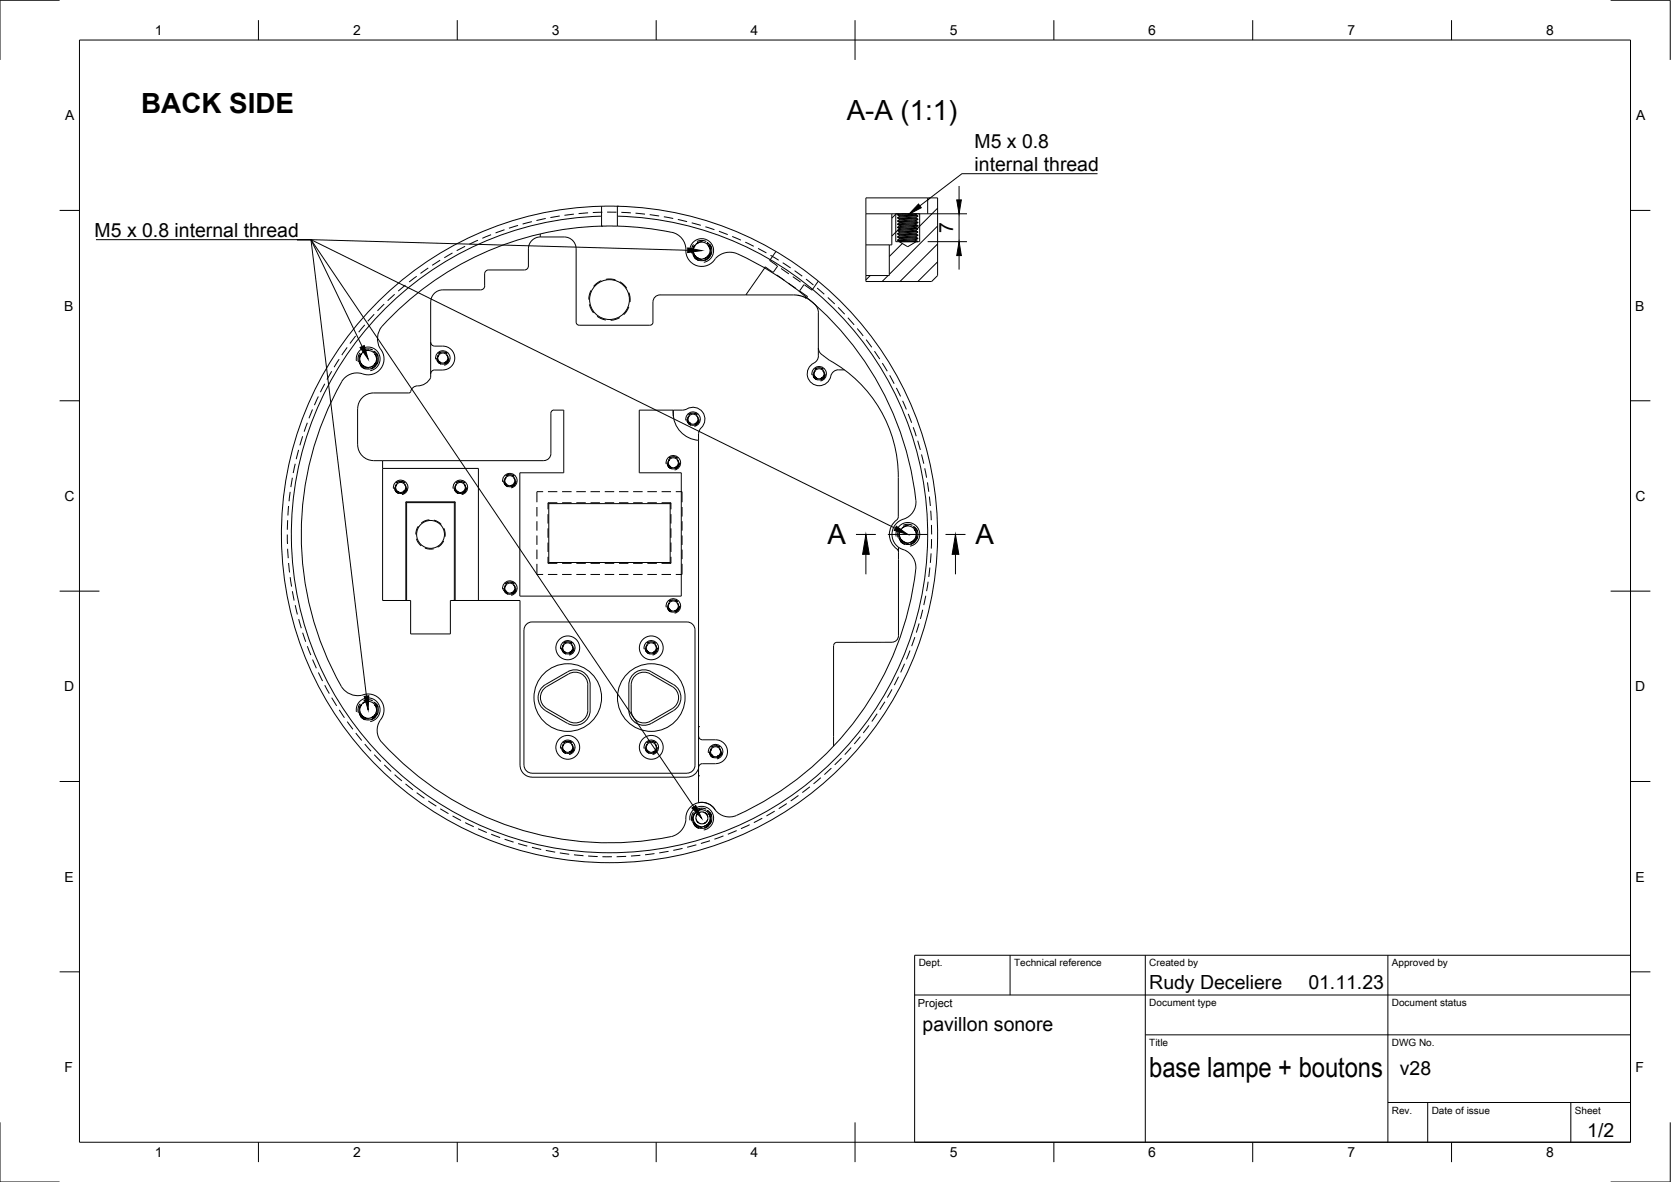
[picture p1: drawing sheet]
<svg xmlns="http://www.w3.org/2000/svg" width="420mm" height="297mm" viewBox="0 0 420 297" stroke-linecap="round" stroke-linejoin="round" font-family="sans-serif">
<!-- layer: Hidden -->
<g fill="none" stroke="#000" stroke-width=".25">
<path d="M123.5 59l-2.2 .9M126.9 57.7l-2.3 .8M130.3 56.6l-2.3 .7M133.7 55.7l-2.3 .6M137.2 54.9l-2.3 .5M140.7 54.3l-2.3 .4M144.3 53.8l-2.4 .3M147.9 53.5l-2.4 .2M151.4 53.3l-2.3 .1M152.7 53.3h2.3M156.2 53.4l2.4 .1M159.8 53.6l2.4 .2"/>
<path d="M163.4 53.9l2.3 .4M166.9 54.5l2.4 .4M170.4 55.1l2.4 .6M173.9 56l2.3 .6M177.4 57l2.2 .7M180.8 58.1l2.2 .9M184.1 59.4l2.2 1M94.1 79l-1.6 1.7M96.6 76.4l-1.7 1.7M99.2 74l-1.7 1.6M101.9 71.6l-1.8 1.6M104.8 69.4l-1.9 1.5"/>
<path d="M107.7 67.3l-2 1.4M110.7 65.4l-2 1.3M113.8 63.6l-2.1 1.2M116.9 61.9l-2.1 1.1M120.2 60.4l-2.2 1M148.2 76.5l.5 1.3 .6 .8M148.6 73l-.4 1-.2 1.3M150.1 79.5l.9 .5 1.3 .4M151.2 70.5l-1.3 .8-.6 .7M152.4 70.2l1.2-.1 1.1 .2M155.8 79.8l-.9 .4-1.4 .3M155.9 70.8l.7 .5 1 1.2"/>
<path d="M158.1 77.1l-.6 1.3-.7 .7M158.1 73.5l.3 1.2v1.2M174.4 61.4l-.5 1.2 .1 1.1M174.6 64.7l1.2 .8M175.1 64.6l.6 .5 .9 .2M175.3 60.7l1-.3 1.3 .3M176.6 60.7l-.8 .2-.7 .4M177.8 61l.7 .6 .4 .7M178.3 64.7l-1.2 .7M178.5 61.5l.5 1.1-.1 1.1M178.9 63.6l-.4 .8-.7 .5M187.4 60.9l2.1 1"/>
<path d="M190.6 62.4l2.1 1.2M192.2 67.3l.2-.2 1.9 1.3M193.7 64.2l2.1 1.2M195.1 63.2l-1.6 2.3 1.9 1.3M195.3 69.1l1.9 1.3M195.5 66.9l-1.1 1.6M196.4 67.5l2 1.3M196.8 66l2 1.3M198.2 71.1l2 1.4M199.3 69.5l2 1.4M199.8 68l1.9 1.4M201.1 73.2l1.9 1.3-.1 .3"/>
<path d="M202.2 71.5l-1.2 1.6M202.7 70.1l1.8 1.5M205.5 72.4l1.8 1.5M205.7 70.7l-1.5 2.2-1.9-1.3M208.2 74.8l1.7 1.6M210.7 77.2l1.7 1.8M213.2 79.8l1.6 1.8M80.1 99.6l-1 2.2M81.7 96.4l-1.1 2.2M83.4 93.3l-1.2 2.1M85.3 90.3l-1.3 2M87.3 87.3l-1.4 1.9"/>
<path d="M89.4 84.4l-1.4 1.9M90.5 88.7l-.5 1.1 .1 1.2M90.7 92l1.2 .7M91.2 91.8l.7 .5 .9 .2M91.4 87.9l1.1-.2 1.2 .2M91.7 81.6l-1.5 1.9M92.8 87.9l-.8 .2-.8 .5M93.9 88.2l.7 .6 .4 .8M94.4 92l-1.2 .7M94.6 88.7l.5 1.1-.1 1.2M95 90.9l-.5 .9-.6 .4M109.8 89.9l.3 1 .8 .6"/>
<path d="M110.3 88.9l.9-.5 .6 .1 .6 .4M112.9 89.9l-.3 1-.9 .6M204.4 93.9l.3 1 .8 .5M204.9 92.8l.9-.4 .7 .1 .5 .3M207.5 93.9l-.3 .9-.8 .6M215.5 82.6l1.5 1.8M217.8 85.4l1.4 1.9M219.9 88.3l1.3 1.9M221.8 91.3l1.3 2M223.7 94.3l1.1 2.1M225.4 97.5l1 2.1M74.2 116.6l-.5 2.3"/>
<path d="M75.1 113.1l-.6 2.3M76.1 109.6l-.7 2.3M77.3 106.2l-.8 2.3M78.6 102.9l-.9 2.2M127.1 119.7l.8-.4h.8l.6 .4M167.8 116.3l.2 .9 .9 .6M168.2 115.2l.5-.3 .8-.1 .9 .4M170.8 116.3l-.3 .9-.8 .6M172.7 105.3l.3 1 .8 .5M173.2 104.3l1-.5 .7 .1 .4 .4M175.8 105.3l-.3 .9-.9 .6M226.9 100.7l1 2.2"/>
<path d="M228.4 104l.8 2.2M229.6 107.4l.8 2.2M230.8 110.8l.6 2.3M231.7 114.2l.6 2.3M232.5 117.7l.5 2.3M72.2 134.3l.1 2.4M72.3 130.7l-.1 2.4M72.3 137.9l.2 2.4M72.6 127.2l-.2 2.3M73 123.6l-.3 2.4M73.5 120.1l-.4 2.3M99.2 122.5l.4 1 .8 .5"/>
<path d="M99.7 121.4l.5-.4h.7l.9 .4M102.3 122.5l-.3 .9-.9 .6M104.7 135.4l.5 1 .7 .8M105.2 132.2l-.5 1-.2 1.1M106.9 137.7l1.1 .3 1.1-.1M108 130.6l-1.1 .3-1 .5M109.1 130.7l1 .4 .9 .7M111.6 135.9l-.6 .9-.9 .7M111.6 132.7l.3 1.1v1.1M114.2 122.5l.3 .9 .8 .6M114.7 121.4l.4-.3 .8-.1 .9 .4M117.3 122.5l-.3 .9-.9 .6"/>
<path d="M126.7 120.8l.2 .8 .9 .7M129.7 120.8l-.2 .9-.9 .6M135 127.4v2.4M135 131v2.4M135 134.6v2.3M135 138.1v2.4M136.6 123.6h-1.6v2.6M137.8 123.6h2.3M137.8 126.4v1.6M137.8 129.2v2.4M137.8 132.8v2.4M137.8 136.3v2.4"/>
<path d="M137.8 139.9v1.7M137.8 126.4l.2 .2M137.8 126.4h2.3M141.3 126.4h2.4M141.3 123.6h2.4M144.9 126.4h2.4M144.9 123.6h2.4M148.5 126.4h2.4M148.5 123.6h2.4M152.1 126.4h2.3M152.1 123.6h2.3M155.6 126.4h2.4"/>
<path d="M155.6 123.6h2.4M159.2 126.4h2.4M159.2 123.6h2.4M162.8 126.4h2.4M162.8 123.6h2.4M166.3 126.4h2.4M166.3 123.6h2.4M168.7 126.4v1.6M168.7 129.2v2.4M168.7 132.8v2.4M168.7 136.3v2.4M168.7 139.9v1.7"/>
<path d="M168.7 126.4l-.2 .2M169.9 123.6h1.6v2.6M171.5 127.4v2.4M171.5 131v2.4M171.5 134.6v2.3M171.5 138.1v2.4M226.2 132.8l-.5 1 .1 1.2M226.4 136.1l1.2 .7M226.9 135.9l.7 .5 .9 .2M227.1 132l1-.3 1.3 .3M228.5 132l-.9 .2-.7 .5M229.6 132.3l.7 .6 .4 .8"/>
<path d="M230.1 136.1l-1.2 .7M230.3 132.8l.5 1.2-.1 1.1M230.7 135l-.4 .8-.7 .5M233.2 121.2l.3 2.4M233.7 124.8l.2 2.4M234 128.3l.2 2.4M234.1 139.1l-.2 2.3M234.2 131.9l.1 2.4M234.2 135.5v2.4M72.6 141.5l.2 2.4M73 145l.3 2.4M73.5 148.6l.5 2.3"/>
<path d="M74.2 152.1l.6 2.3M75.1 155.6l.7 2.3M76.1 159l.8 2.3M126.7 147.8l.3 .9 .8 .6M127.1 146.7l1-.4 .7 .1 .5 .3M129.7 147.8l-.3 .9-.8 .6M135 141.7v2.7h1.6M137.8 144.4h2.3M137.8 141.6h2.3M138 141.4l-.2 .2M141.3 141.6h2.4M141.3 144.4h2.4"/>
<path d="M144.9 141.6h2.4M144.9 144.4h2.4M148.5 141.6h2.4M148.5 144.4h2.4M152.1 141.6h2.3M152.1 144.4h2.3M155.6 141.6h2.4M155.6 144.4h2.4M159.2 141.6h2.4M159.2 144.4h2.4M162.8 141.6h2.4M162.8 144.4h2.4"/>
<path d="M166.3 141.6h2.4M166.3 144.4h2.4M167.8 152.3l.2 .9 .9 .6M168.2 151.2l.6-.4h.7l.9 .4M168.5 141.4l.2 .2M170.8 152.3l-.2 .8-.9 .7M171.5 141.7v2.7h-1.6M231.1 156.7l-.7 2.3M232 153.2l-.6 2.3M232.8 149.7l-.5 2.4M233.4 146.2l-.4 2.4M233.8 142.6l-.3 2.4"/>
<path d="M77.3 162.4l.8 2.2M78.6 165.7l.9 2.2M80.1 169l1 2.1M81.7 172.2l1.1 2.1M83.4 175.3l1.2 2.1M85.3 178.4l1.3 2M90.5 176.9l-.5 1.1 .1 1.1M91.4 176.1l1-.3 1.3 .3M92.8 176.1l-.9 .2-.7 .5M93.9 176.4l.7 .6 .4 .7M94.6 176.9l.5 1.1-.1 1.1M95 179.1l-.4 .7-.7 .6"/>
<path d="M141.2 162.8l.3 .9 .8 .6M141.7 161.7l.5-.3 .7-.1 .9 .4M144.3 162.8l-.3 .9-.8 .6M162.2 162.8l.3 .9 .8 .6M162.7 161.7l.5-.3 .7-.1 .9 .4M165.3 162.8l-.2 .8-1 .7M220.6 179.4l-1.4 1.9M222.5 176.3l-1.3 2.1M224.3 173.2l-1.2 2.1M225.9 170.1l-1 2.1M227.4 166.8l-.9 2.2M228.8 163.5l-.9 2.2"/>
<path d="M230 160.1l-.8 2.3M87.3 181.3l1.4 2M89.5 184.2l1.5 1.9M90.7 180.1l1.2 .8M91.2 180l.6 .5 1 .2M91.7 187l1.6 1.8M94.1 189.7l1.7 1.7M94.4 180.2l-1.2 .7M96.6 192.2l1.7 1.7M99.2 194.7l1.8 1.5M102 197l1.8 1.5M104.8 199.2l1.9 1.4"/>
<path d="M141.2 187.8l.3 .9 .8 .6M141.7 186.7l.9-.4 .7 .1 .5 .3M144.3 187.8l-.3 .9-.8 .6M162.2 187.8l.3 .9 .8 .6M162.7 186.7l.9-.4 .8 .1 .4 .3M165.3 187.8l-.3 .9-.9 .6M178.4 188.9l.2 .9 .9 .6M178.9 187.8l.8-.4 .7 .1 .6 .3M181.5 188.9l-.4 1-.8 .5M200.8 199.9l-2 1.4M203.6 197.7l-1.9 1.5M206.4 195.4l-1.8 1.6"/>
<path d="M209 193l-1.7 1.7M211.6 190.5l-1.7 1.7M214 187.9l-1.6 1.7M216.3 185.1l-1.5 1.9M218.5 182.3l-1.4 1.9M107.7 201.3l2 1.3M110.7 203.2l2.1 1.3M113.8 205l2.1 1.2M117 206.7l2.1 1.1M120.2 208.3l2.2 .9M123.5 209.6l2.3 .9M126.9 210.9l2.2 .7"/>
<path d="M130.3 212l2.3 .6M133.8 212.9l2.3 .6M137.2 213.7l2.4 .5M140.8 214.3l2.3 .4M144.3 214.8l2.4 .2M147.9 215.1l2.4 .2M151.5 215.3h2.4M157.4 215.2l-2.4 .1M161 214.9l-2.4 .2M164.6 214.5l-2.4 .3M168.1 213.9l-2.3 .4M171.6 213.2l-2.3 .5"/>
<path d="M174.4 204.1l-.5 1.2 .1 1.1M174.6 207.4l1.2 .7M175.1 207.3l.6 .4 .9 .2M175.1 212.3l-2.3 .6M175.3 203.4l1.1-.3 1.2 .3M176.6 203.4l-.9 .1-.6 .5M177.8 203.7l.7 .5 .4 .8M178.3 207.4l-1.2 .7M178.5 204.1l.4 1v1.3M178.5 211.3l-2.3 .7M178.9 206.3l-.4 .8-.7 .5M181.9 210.1l-2.3 .8"/>
<path d="M185.2 208.7l-2.2 .9M188.5 207.2l-2.2 1M191.7 205.6l-2.2 1.1M194.8 203.8l-2.1 1.2M197.8 201.9l-2 1.3"/>
</g>
<!-- layer: Visible -->
<g fill="none" stroke="#000" stroke-width=".25">
<path d="M135.8 59.5h6.1a2.99 2.99 0 0 1 3 3v18.5a.77 .77 0 0 0 .7 .7h17.8a.77 .77 0 0 0 .8-.7v-5.1a1.8 1.8 0 0 1 1.8-1.8h21.5M135.8 58.8v.7M135.9 59.5a2.99 2.99 0 0 0-3 3.1v4.2a1.01 1.01 0 0 1-1 1M151.3 54.3a80 80 0 0 0-67 120.6 80 80 0 0 0 137.9 0 80 80 0 0 0-66.9-120.6M151.3 51.8a82.5 82.5 0 0 0-70 122.7 82.5 82.5 0 0 0 141.1 4.8 82.5 82.5 0 0 0-61.5-127.2l-5.6-.3M151.3 51.8h3.9M151.3 56.8h3.9M151.3 56.8h.1M151.3 51.8v5M151.3 56.8a77 77 0 0 0-55.7 25.8 4.8 4.8 0 0 0 .4 5.5 4 4 0 0 1-.4 4.7 4 4 0 0 1-4.5 1.1 4.5 4.5 0 0 0-5.2 2M155.2 51.8h.1M155.2 51.8v5"/>
<path d="M155.3 56.8l6.8 .5a35.9 35.9 0 0 1 8.2 1.6 4.5 4.5 0 0 1 2.2 3.8M217.7 53.7h6.5M217.7 49.7h18.1v19.5l-1.5 1.5h-16.6zM224.2 53.7v7.8h-.6M225.7 53.9l5.1 .4M225.7 54.7l5.1 .4M225.7 55.5l5.1 .4M225.7 56.3l5.1 .4M225.7 57.1l5.1 .4M225.7 57.9l5.1 .4M225.7 58.7l5.1 .4M225.7 59.5l5.1 .4"/>
<path d="M225.7 53.9l.4 .3M225.7 54.7l.4 .3M225.7 55.5l.4 .3M225.7 56.3l.4 .3M225.7 57.1l.4 .3M225.7 57.9l.4 .3M225.7 58.7l.4 .3M225.7 59.5l.4 .3M225.7 54l5.1 .4M225.7 54.8l5.1 .4M225.7 55.6l5.1 .4M225.7 56.4l5.1 .4"/>
<path d="M225.7 57.2l5.1 .4M225.7 58l5.1 .4M225.7 58.8l5.1 .4M225.7 59.6l5.1 .4M226.1 54.4l4.3 .4M226.1 55.3l4.3 .4M226.1 56l4.3 .4M226.1 56.8l4.3 .4M226.1 57.6l4.3 .4M226.1 58.4l4.3 .5M226.1 59.3l4.3 .4M226.1 54.2l4.3 .4"/>
<path d="M226.1 55l4.3 .4M226.1 55.8l4.3 .4M226.1 56.6l4.3 .4M226.1 57.4l4.3 .4M226.1 58.2l4.3 .4M226.1 59l4.3 .4M226.1 59.8l4.3 .4M226.1 54.2v.2M226.1 55v.3M226.1 55.8v.2M226.1 56.6v.2M226.1 57.4v.2"/>
<path d="M226.1 58.2v.2M226.1 59v.3M226.1 59.8v.3M226.1 59.3l-.4 .2M226.1 58.4l-.4 .3M226.1 57.6l-.4 .3M226.1 56.8l-.4 .3M226.1 56l-.4 .3M226.1 55.3l-.4 .2M226.1 54.4l-.4 .3M226.6 53.7l3.8 .3M226.6 53.7l-.9 .2"/>
<path d="M226.6 53.7h3.3M229.9 53.7l.5 .1M229.9 53.7h.6l-.1 .1M230.4 53.8v.2M230.4 54.6v.2M230.4 55.4v.3M230.4 56.2v.2M230.4 57v.2M230.4 57.8v.2M230.4 58.6v.3M230.4 59.4v.3M230.4 54l.4 .4"/>
<path d="M230.4 54.8l.4 .4M230.4 55.7l.4 .3M230.4 56.4l.4 .4M230.4 57.2l.4 .4M230.4 58l.4 .4M230.4 58.9l.4 .3M230.4 59.7l.4 .3M230.8 54.4l-.4 .2M230.8 55.2l-.4 .2M230.8 56l-.4 .2M230.8 56.8l-.4 .2M230.8 57.6l-.4 .2"/>
<path d="M230.8 58.4l-.4 .2M230.8 59.2l-.4 .2M230.8 60l-.4 .2M233.3 49.7v4h-9.1M122.9 67.8h8.9M122.9 67.8a1.01 1.01 0 0 0-1 1v3a1.01 1.01 0 0 1-1 1h-9.6a3.1 3.1 0 0 0-3 3.1v18.9a3.9 3.9 0 0 1-3.8 2.2 2.85 2.85 0 0 0-1.5 1.7h-.2M172.5 62.7a4 4 0 0 0 2.8 4.1 4 4 0 0 0 4.6-1.8 4.9 4.9 0 0 1 5.4-1.3 77.5 77.5 0 0 1 45 62.1M174.8 61.6l-.6 1.3v.8l.3 .7 .6 .7 .6 .3h1.4M174.8 61.6l-.5 1.1 .2 1.1 .7 .9 1.1 .4 1.1-.2 .9-.9 .2-1.1-.4-1.3M174.8 61.6h.1M174.8 61.6a2.13 2.13 0 0 1 3.3 0M177.1 65.4v.1"/>
<path d="M178.1 61.6l.5 1 .1 1.1-.5 1-1.1 .7M187.5 74.1h12.3l1.5 .2 1.4 .6M192.3 67.3l-4.8 6.8M202.7 74.9l.7 .4a4.6 4.6 0 0 1 2.4 3.3M202.8 74.7l-.1 .2M205.8 78.6v10.8M217.7 61.5h5.9M223.6 61.5v7.7h-5.9M225.2 60.7h6M225.7 60.3l5.1 .4M225.7 60.3l.4 .3M225.7 60.4l5 .3"/>
<path d="M226.1 60.7l2.1 1.3 2.2-1.3h-3.5M226.1 60.7h.8M226.1 60.1l4.3 .3M226.1 60.6l.8 .1M226.1 60.6v.1M226.1 60.1l-.4 .2M230.4 60.2v.2M230.4 60.4l.4 .3M230.8 60.7h.1M85.9 95.9a77.2 77.2 0 0 0 .4 77.2 4.8 4.8 0 0 0 5.3 1.4 4 4 0 0 1 4.4 1.8 4 4 0 0 1-.4 4.7 4.4 4.4 0 0 0 .4 5.5 77.5 77.5 0 0 0 72.8 23.7M90.9 88.9l-.6 1 .1 1.2 .4 .9 1.1 .7M90.9 88.9h.1"/>
<path d="M90.9 88.8a2.13 2.13 0 0 1 3.3 0M91 88.9l-.5 1 .1 1.2 .7 .8 1.1 .4 1-.1 .9-.8 .3-.6 .1-.7-.5-1.2 .3 .3 .3 1-.1 1.1-.6 .8-.9 .6M91.9 92.7h1.3M93.2 92.7h.1M102.8 98.7h-8.9a4 4 0 0 0-4 4M108.3 86a1.01 1.01 0 0 0 1 1 4.5 4.5 0 0 1 4.4 1.1 3 3 0 0 1 .3 3.2 3 3 0 0 1-2.7 1.7h-2a1.01 1.01 0 0 0-1 1M110.3 89.2h.1l-.3 .7 .2 .8 .5 .4 .7 .1 .6-.2 .4-.5 .1-.7-.3-.6 .4 .9-.4 1-.8 .4h-.6l-.4-.3-.5-1zM110.4 89.2a1.26 1.26 0 0 1 1.9 0M204.9 93.2l.1-.1-.3 .8 .2 .7 .5 .5 .7 .1 .6-.2 .4-.6 .1-.7-.3-.6 .4 1-.3 .9-.9 .5-.6-.1-.4-.2-.5-1zM205 93.1a1.26 1.26 0 0 1 1.9 0M205.8 87.5l.2 .8 .8 .9M205.8 89.4a2.36 2.36 0 0 1-1.6 2.1 3 3 0 0 0 .4 5.1 3 3 0 0 0 4.4-2.5 2 2 0 0 1 1.9-1.2"/>
<path d="M206.8 89.2l1.7 1.3a33.3 33.3 0 0 1 17.4 29.4v10a1.51 1.51 0 0 1-.9 1.2 4.5 4.5 0 0 0 .5 6.9M210.8 92.9h1.5M89.9 102.8v9M89.9 111.8a4 4 0 0 0 4 3.9M93.9 115.8h42.8M96.2 115.8v35.1h7.1v8.4h9.9v-8.4h17.5l.1 41.4a3 3 0 0 0 3 3h39a2.99 2.99 0 0 0 2.8-2.2M96.2 117.7h24.1v33.2M127.2 120l-.3 .7 .1 .6 .5 .6 .6 .2 .7-.2 .6-.6 .1-.7-.3-.6M127.2 120l-.3 .6v.6l.3 .7 .6 .4M127.2 120a1.26 1.26 0 0 1 2 0M129.2 120l.3 .6v.6l-.3 .7-.6 .4M139.3 103.1h2.5v15.7h-11.1v31h40.6v-31h-10.6v-15.7h11"/>
<path d="M139.3 103a.77 .77 0 0 0-.8 .8v10.2a1.77 1.77 0 0 1-1.8 1.7M168.3 115.5l-.3 .6 .1 .7 .4 .5 .7 .3 .6-.1 .5-.5 .3-.9-.3-.6 .1 .1 .3 1-.5 .9-.5 .3h-.5l-1-.5-.3-1.1zM168.3 115.5a1.26 1.26 0 0 1 2 0M169.2 103.1v.7M169.3 103.8a6.8 6.8 0 0 0 6.4 6.9M169.3 103.1v1.4M171.7 103h.3a3.9 3.9 0 0 1 4.2 .1 3.1 3.1 0 0 1-.2 4.8l-.4 1.1v92.7a3.9 3.9 0 0 1 4.2 1.8M173.3 104.5l-.3 .6 .1 .8 .3 .4 .6 .3 .8-.1 .5-.5 .2-.9-.3-.6M173.3 104.5l-.4 .6v.7l.3 .6 .6 .4M173.3 104.5a1.26 1.26 0 0 1 1.9 0M173.9 106.8h.8M175.2 104.5l.4 .6v.7l-.3 .6-.7 .4"/>
<path d="M99.8 121.7a1.26 1.26 0 0 1 1.9 0M100.3 124h.8M100.4 124l-.5-.3-.4-.5-.1-.7 .1-.5 .3-.3-.3 .6 .2 .9 .5 .4 .7 .2 .6-.2 .4-.5 .1-.7-.3-.7 .4 .6v.6l-.3 .7-.7 .4M102 126.1h12.4M102 126.1l.2 .2M102 126.1v24.8M102.2 126.3h12M102.2 126.3v24.6M114.2 126.3v24.6M114.4 126.1v24.8M114.4 126.1l-.2 .2M114.8 121.7a1.26 1.26 0 0 1 1.9 0"/>
<path d="M115.3 124l-.8-.8-.1-.8 .1-.4 .3-.3-.3 .6 .3 1 .6 .4h.6l.6-.3 .4-.6v-.6l-.3-.5 .4 .6v.6l-.3 .7-.7 .4M115.4 124h.7M127.8 122.3h.8M138 126.6h30.5v14.8h-30.5zM225.5 138l.4 .8M225.9 137.5v22.3a1.62 1.62 0 0 1-1.6 1.6M225.9 138.8h.1M226.6 133l-.6 1 .1 1.2 .5 .9 1 .7M226.6 133h.1M226.6 133l-.4 .9 .1 1.3 .7 .8 1.1 .4 1.2-.2 .8-.8 .3-1.3-.5-1.1M226.6 132.9a2.13 2.13 0 0 1 3.3 0M227.6 136.8h1.3"/>
<path d="M228.9 136.8h.1M229.9 133l.6 .9v1.2l-.6 1-1 .7M229.9 133h.1M230.3 125.8a4.6 4.6 0 0 1-3.6 4.8 4 4 0 0 0-2.4 4.1 4 4 0 0 0 3.1 3.5 4.8 4.8 0 0 1 2.9 4.8 77.3 77.3 0 0 1-45.8 62.2 4.5 4.5 0 0 1-4.7-1.7M127.2 147l-.3 .6v.9l.5 .6 .7 .2 .8-.1 .6-.7v-.9l-.3-.6M127.2 147l-.2 .5v.8l.4 .5 .6 .3 .8-.2 .5-.5 .2-.8-.3-.6M127.2 147a1.26 1.26 0 0 1 2 0M132.3 156.9l.9-.5 .6-.1h39a2 2 0 0 1 2 2v34a2.04 2.04 0 0 1-2.1 2h-38.9a2.04 2.04 0 0 1-2.1-2l.1-34v-.5zM168.3 151.5l-.3 .7 .1 .6 .4 .5 .7 .3 .6-.1 .5-.5 .3-.8-.3-.7 .2 .3 .2 .5-.1 .7-.4 .5-.5 .3M168.3 151.5l-.3 .6v.7l.3 .6 .6 .4M168.3 151.5a1.26 1.26 0 0 1 2 0M168.9 153.8h.8"/>
<path d="M90.9 177l-.4 .7-.2 .8 .4 1.4 1.1 1h1.4M90.9 177a2.13 2.13 0 0 1 3.3 0M91 177l-.5 1.1 .1 1.1 .7 .9 .9 .4 1.1-.1 .9-.7 .4-.7 .1-.8-.5-1.2 .4 .6 .2 .8-.1 1.1-.7 1-.8 .4M91 177h-.1M137 172.8l6-3.5a3.2 3.2 0 0 1 4.8 2.8v6.4a3.2 3.2 0 0 1-4.8 2.8l-5.5-3.2a3.2 3.2 0 0 1-.5-5.3zM137.2 172l5.5-3.2a3.8 3.8 0 0 1 5.7 3.3M137.2 172a3.8 3.8 0 0 0 0 6.6M141.8 162l-.3 .5-.1 .7 .4 .7 .5 .4M141.8 162l-.3 .6 .1 .7 .4 .5 .6 .3 .7-.2 .5-.4 .2-.7-.3-.8M141.8 162a1.26 1.26 0 0 1 1.9 0M143.7 162l.4 .7-.2 1-.7 .6h-.8M148.4 172.1v6.4"/>
<path d="M148.4 178.5a3.8 3.8 0 0 1-5.7 3.3l-5.5-3.2M159.8 169.7a3.2 3.2 0 0 1 3.7-.4l5.5 3.2a3.2 3.2 0 0 1 0 5.6l-5.5 3.2a3.2 3.2 0 0 1-4.8-2.8v-6.4a3.2 3.2 0 0 1 1.1-2.4zM162.8 162l-.4 .6 .1 .9 .4 .6 .7 .2 .8-.1 .6-.7 .1-.8-.4-.7M162.8 162l-.3 .6 .1 .6 .3 .6 .7 .3 .7-.2 .5-.4 .2-.8-.3-.7M162.8 162a1.26 1.26 0 0 1 1.9 0M169.3 172l-5.5-3.2a3.8 3.8 0 0 0-5.7 3.3v6.4a3.8 3.8 0 0 0 5.7 3.3l5.5-3.2M169.3 172a3.8 3.8 0 0 1 0 6.6M209.6 162.2v25.3M210.4 161.4a.81 .81 0 0 0-.8 .8M224.3 161.4h-13.9M93.2 180.9h.1M141.8 187l-.4 .6v.8l.4 .6 .5 .3"/>
<path d="M141.8 187l-.3 .6 .1 .7 .3 .5 .7 .3 .7-.1 .5-.5 .2-.7-.3-.8M141.8 187a1.26 1.26 0 0 1 1.9 0M143.7 187l.4 .9-.2 .8-.7 .6h-.8M162.8 187l-.4 .6 .1 .8 .4 .7 .7 .2 .8-.1 .6-.7 .1-.8-.4-.7M162.8 187l-.3 .6 .1 .7 .4 .5 .6 .3 .7-.1 .5-.5 .2-.8-.3-.7M162.8 187a1.26 1.26 0 0 1 1.9 0M175.6 182.6h.1M175.6 184.9l.3 .7 .5 .3h3.5a3 3 0 0 1 3 3 3 3 0 0 1-3 3h-3.3a1.01 1.01 0 0 0-1 1M175.6 195h.1M178.8 188.2l.2-.1-.3 .6 .1 .9 .5 .4 .7 .2 .6-.2 .5-.5 .1-.7-.3-.7 .4 .8-.3 1.1-.9 .4-1-.2-.5-.9zM179 188.1a1.26 1.26 0 0 1 1.9 0M174.8 204.3l-.5 1 .2 1.2 .6 .8 1.1 .5 1.2-.3 .9-.9 .2-1.3-.4-1"/>
<path d="M174.8 204.3l-.6 .9v1.2l.7 1.2 .9 .5M174.8 204.3h.1M174.8 204.3a2.13 2.13 0 0 1 3.3 0M175.8 208.1h1.3M177.1 208.1h.1M178 205.6h.1M178.1 204.3l.5 1v1.1l-.5 1.1-1 .6M178.1 204.3h.1M179.8 203.5a4 4 0 0 0-4.7-1.6 4 4 0 0 0-2.6 4.1 4.9 4.9 0 0 1-3.7 4.2"/>
<circle cx="153.3" cy="75.3" r="5"/>
<circle cx="108.3" cy="134.3" r="3.5"/>
<circle cx="142.8" cy="175.3" r="8.5"/>
<circle cx="142.8" cy="162.8" r="3"/>
<circle cx="163.8" cy="175.3" r="8.5"/>
<circle cx="163.8" cy="162.8" r="3"/>
<circle cx="142.8" cy="187.8" r="3"/>
<circle cx="163.8" cy="187.8" r="3"/>
<circle cx="176.5" cy="205.5" r="1.5"/>
</g>
<!-- layer: Visible Narrow -->
<g fill="none" stroke="#000" stroke-width=".25">
<path d="M225.2 53.7v7M231.2 53.7v7M173.5 63.5a3 3 0 0 1 2.4-3.5 3 3 0 0 1 3.5 2.4 3 3 0 0 1-2.4 3.5M89.6 90.7a3 3 0 0 1 2.5-3.4 3 3 0 0 1 3.4 2.4 3 3 0 0 1-2.4 3.5M109.5 90.3a1.83 1.83 0 0 1 1.5-2.1 1.83 1.83 0 0 1 2.2 1.5 1.83 1.83 0 0 1-1.5 2.1M204.2 94.3a1.83 1.83 0 0 1 1.4-2.2 1.83 1.83 0 0 1 2.2 1.5 1.83 1.83 0 0 1-1.5 2.1M167.5 116.6a1.83 1.83 0 0 1 1.5-2.1 1.83 1.83 0 0 1 2.1 1.5 1.83 1.83 0 0 1-1.5 2.1M172.5 105.7a1.83 1.83 0 0 1 1.4-2.2 1.83 1.83 0 0 1 2.2 1.5 1.83 1.83 0 0 1-1.5 2.1M98.9 122.8a1.83 1.83 0 0 1 1.5-2.1 1.83 1.83 0 0 1 2.1 1.5 1.83 1.83 0 0 1-1.4 2.1M113.9 122.8a1.83 1.83 0 0 1 1.5-2.1 1.83 1.83 0 0 1 2.2 1.5 1.83 1.83 0 0 1-1.5 2.1M126.4 121.1a1.83 1.83 0 0 1 1.5-2.1 1.83 1.83 0 0 1 2.1 1.5 1.83 1.83 0 0 1-1.5 2.1M225.3 134.8a3 3 0 0 1 2.5-3.5 3 3 0 0 1 3.4 2.5 3 3 0 0 1-2.4 3.4"/>
<path d="M126.4 148.1a1.83 1.83 0 0 1 1.5-2.1 1.83 1.83 0 0 1 2.1 1.5 1.83 1.83 0 0 1-1.5 2.1M167.5 152.6a1.83 1.83 0 0 1 1.5-2.1 1.83 1.83 0 0 1 2.1 1.5 1.83 1.83 0 0 1-1.5 2.1M89.6 178.9a3 3 0 0 1 2.5-3.5 3 3 0 0 1 3.4 2.5 3 3 0 0 1-2.4 3.4M141 163.1a1.83 1.83 0 0 1 1.4-2.1 1.83 1.83 0 0 1 2.2 1.5 1.83 1.83 0 0 1-1.5 2.1M162 163.1a1.83 1.83 0 0 1 1.4-2.1 1.83 1.83 0 0 1 2.2 1.5 1.83 1.83 0 0 1-1.5 2.1M141 188.1a1.83 1.83 0 0 1 1.4-2.1 1.83 1.83 0 0 1 2.2 1.5 1.83 1.83 0 0 1-1.5 2.1M162 188.1a1.83 1.83 0 0 1 1.4-2.1 1.83 1.83 0 0 1 2.2 1.5 1.83 1.83 0 0 1-1.5 2.1M178.1 189.2a1.83 1.83 0 0 1 1.5-2.1 1.83 1.83 0 0 1 2.1 1.5 1.83 1.83 0 0 1-1.5 2.1M173.5 206.2a3 3 0 0 1 2.4-3.5 3 3 0 0 1 3.5 2.4 3 3 0 0 1-2.4 3.5"/>
</g>
<!-- layer: Border -->
<g fill="none" stroke="#000" stroke-width=".25">
<path d="M15 .1h-15v15M20 10.1h390v276.9h-390zM65 5.1v5M115 5.1v5M165 5.1v5M215 5.1v10M265 5.1v5M315 5.1v5M365 5.1v5M405 .1h15v15M15 52.9h5M410 52.9h5"/>
<path d="M15 100.7h5M410 100.7h5M15 148.6h10M405 148.6h10M15 196.4h5M410 196.4h5M15 244.2h5M410 244.2h5M0 282.1v14.9h15M65 287v5M115 287v5M165 287v5"/>
<path d="M215 282.1v9.9M265 287v5M315 287v5M365 287v5M420 282.1v14.9h-15"/>
</g>
<!-- layer: TitleBlock -->
<path d="M230 240.1h180v46.9h-180zM230 250h180M254 240.1v9.9M288 240.1v46.9M349 240.1v46.9M288 260.1h122M349 277.1h61M359 277.1v9.9M395 277.1v9.9" fill="none" stroke="#000" stroke-width=".25"/>
<!-- layer: Hatching -->
<path d="M225.3 53.7l-1.1 1.1M226.1 57.5l-1.9 1.8M233.8 49.7l-.6 .6M235.8 52.3l-5.1 5.1M235.8 56.8l-12.2 12.1M218.8 69.2l-1.1 1.1M223.3 69.2l-1.5 1.5M226.9 61.2l-3.3 3.3M235.8 61.3l-9.5 9.4M235.8 65.8l-5 4.9" fill="none" stroke="#000" stroke-width=".25"/>
<!-- layer: Annotations -->
<path d="M276 43.7h-34.1l-10.6 8M24.1 60.2h54.1l12.9 26.9M74.7 60.2l98.2 2.7M74.7 60.2h3.5l146.9 72.6M74.7 60.2h3.5l96.3 142.5M74.7 60.2h3.5l13.9 114.7M215.2 134.3h5M217.7 139.3v5M223.2 134.3h10M237.7 134.3h5.1M240.2 139.3v5" fill="none" stroke="#000" stroke-width=".25"/>
<path d="M230.9 51.3l.7 .9-3.1 1.7zM172.9 62.3l3.5 .7-3.5 .5zM90.5 87.3l1.1-.5 1 3.4zM217.7 134.3l.9 5h-1.7zM225.4 132.2l2.8 2.1-3.3-1zM240.2 134.3l.9 5h-1.7zM91.6 175l1.1-.2-.1 3.6zM174 203.1l.9-.7 1.5 3.2z" fill="#000" stroke="#000" stroke-width=".25"/>
<!-- layer: Dimensions -->
<path d="M233.3 53.7h9.8M241.2 46.7v3.5M241.2 53.7v7M233.3 60.7h9.8M241.2 64.2v3.5" fill="none" stroke="#000" stroke-width=".25"/>
<path d="M240.6 50.2h1.1l-.5 3.5zM241.2 60.7l.5 3.5h-1.1z" fill="#000" stroke="#000" stroke-width=".25"/>
<g font-size="7">
<text x="35.5" y="28.5">BACK SIDE</text>
<text x="212.9" y="30.1">A-A (1:1)</text>
<text x="208.1" y="136.8">A</text>
<text x="245.3" y="136.8">A</text>
<text x="289" y="270.6">base lampe + boutons</text>
</g>
<g font-size="4.9">
<text x="245" y="37.1">M5 x 0.8</text>
<text x="245.1" y="42.9">internal thread</text>
<text x="23.8" y="59.5">M5 x 0.8 internal thread</text>
<text x="239.6" y="58.6" transform="rotate(-90 239.6 58.6)">7</text>
<text x="289" y="248.5">Rudy Deceliere</text>
<text x="329" y="248.5">01.11.23</text>
<text x="232" y="259">pavillon sonore</text>
<text x="352" y="270.1">v28</text>
<text x="399.1" y="285.7">1/2</text>
</g>
<g font-size="3.5">
<text x="39" y="8.8">1</text>
<text x="88.8" y="8.8">2</text>
<text x="138.8" y="8.8">3</text>
<text x="188.7" y="8.8">4</text>
<text x="238.8" y="8.8">5</text>
<text x="288.7" y="8.8">6</text>
<text x="338.8" y="8.8">7</text>
<text x="388.8" y="8.8">8</text>
<text x="16.4" y="30.2">A</text>
<text x="411.4" y="30.2">A</text>
<text x="16.2" y="78">B</text>
<text x="411.2" y="78">B</text>
<text x="16.2" y="125.9">C</text>
<text x="411.2" y="125.9">C</text>
<text x="16.2" y="173.7">D</text>
<text x="411.2" y="173.7">D</text>
<text x="16.2" y="221.6">E</text>
<text x="411.2" y="221.6">E</text>
<text x="16.2" y="269.4">F</text>
<text x="411.2" y="269.4">F</text>
<text x="39" y="290.8">1</text>
<text x="88.8" y="290.8">2</text>
<text x="138.8" y="290.8">3</text>
<text x="188.7" y="290.8">4</text>
<text x="238.8" y="290.8">5</text>
<text x="288.7" y="290.8">6</text>
<text x="338.8" y="290.8">7</text>
<text x="388.8" y="290.8">8</text>
</g>
<text font-size="2.8" x="230.8" y="253.1">Project</text>
<g font-size="2.5">
<text x="231" y="242.9">Dept.</text>
<text x="255" y="242.9">Technical reference</text>
<text x="289" y="242.9">Created by</text>
<text x="350" y="242.9">Approved by</text>
<text x="289" y="252.8">Document type</text>
<text x="350" y="252.8">Document status</text>
<text x="289" y="262.9">Title</text>
<text x="350" y="262.9">DWG No.</text>
<text x="350" y="279.9">Rev.</text>
<text x="360" y="279.9">Date of issue</text>
<text x="396" y="279.9">Sheet</text>
</g>
</svg>
